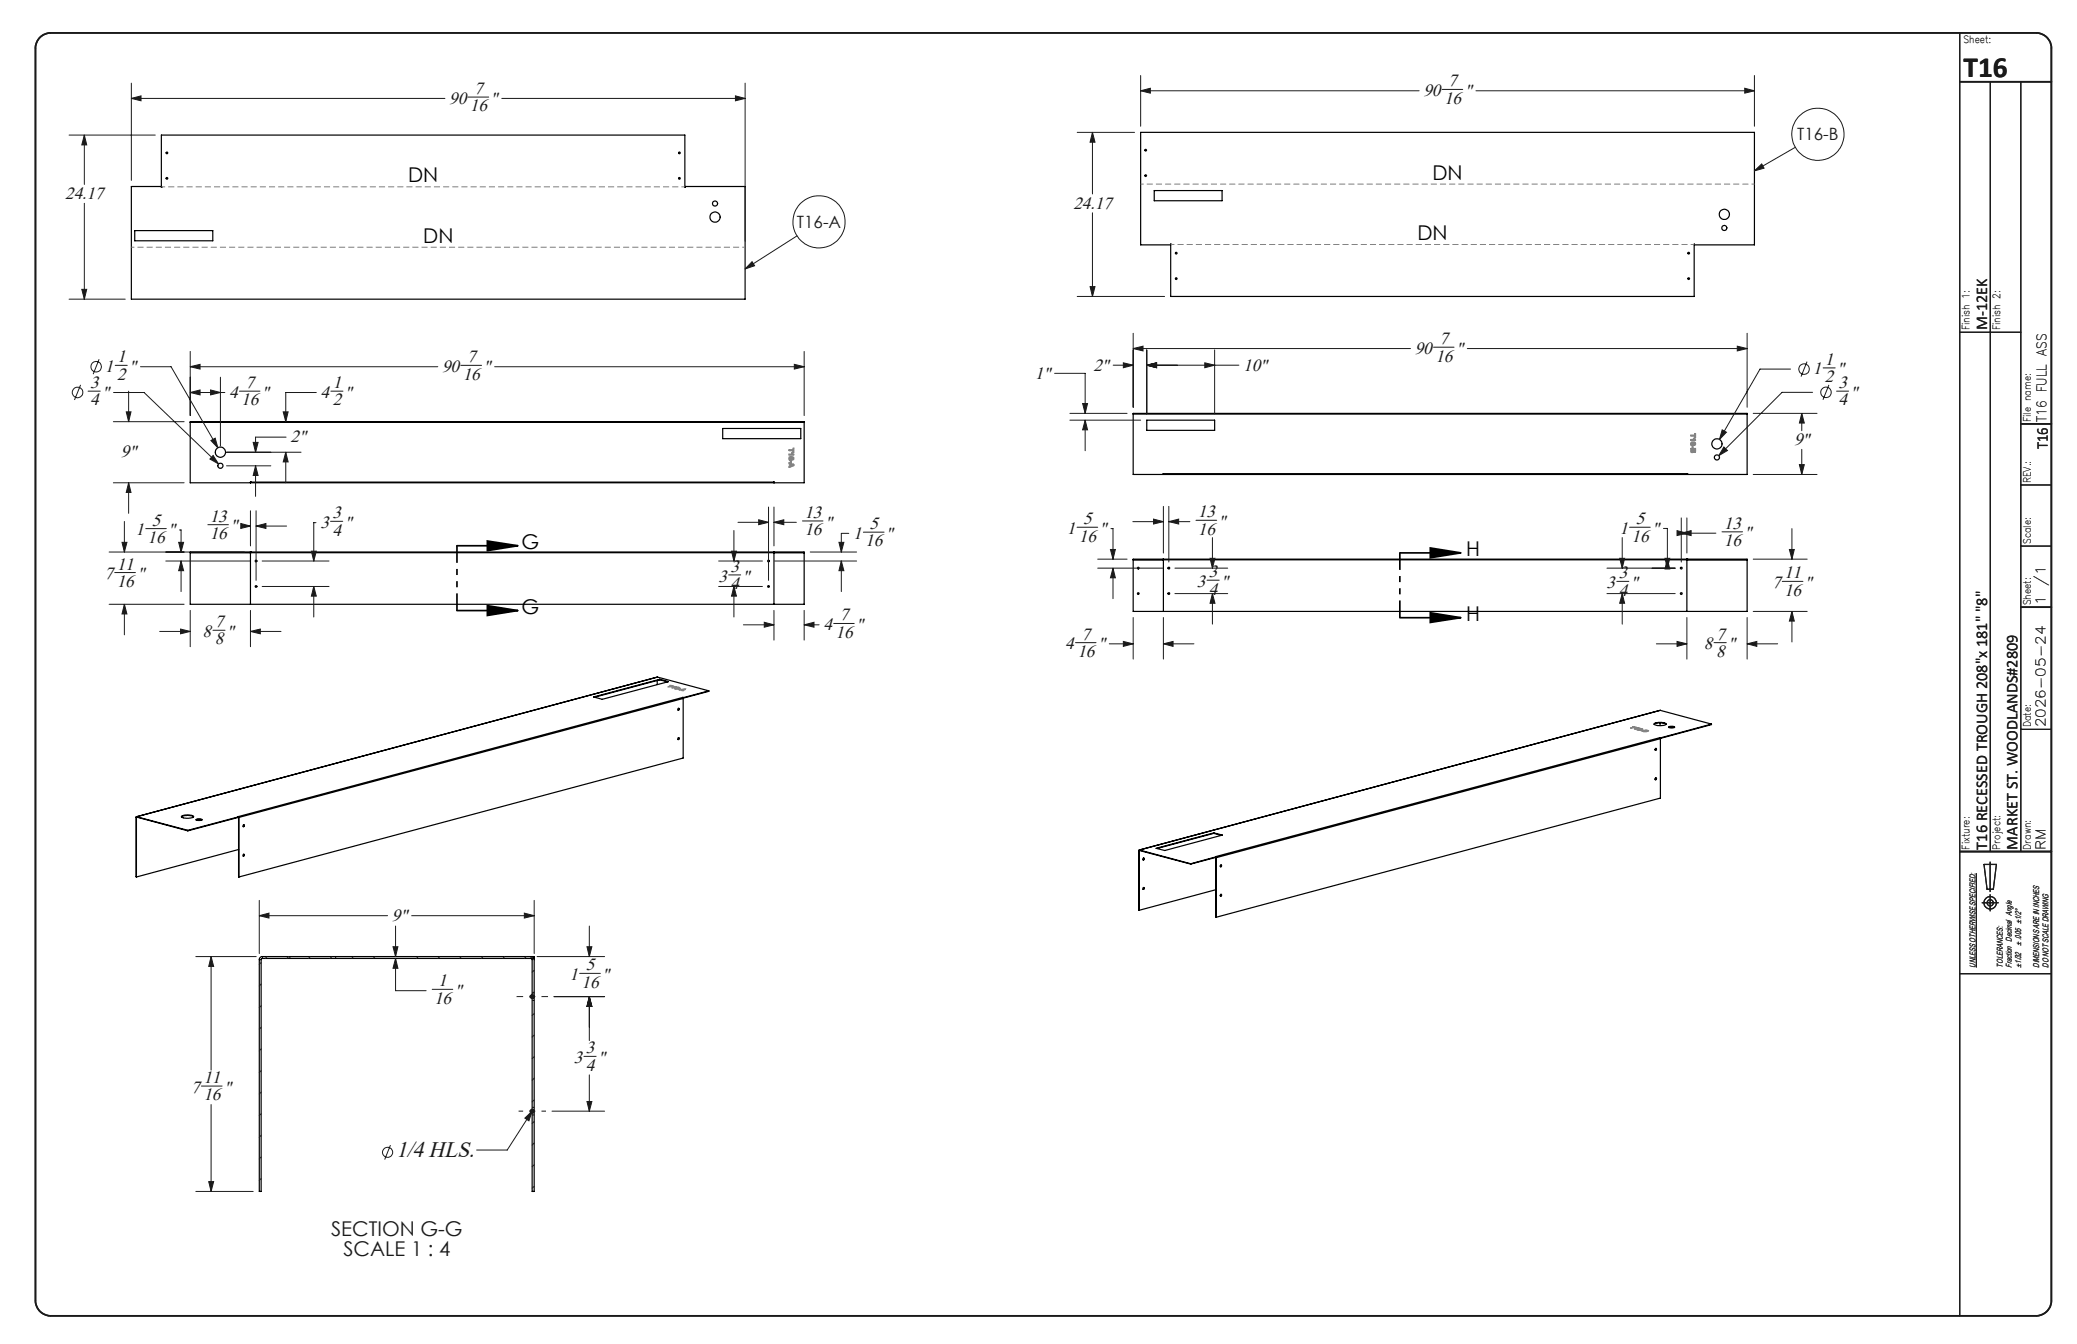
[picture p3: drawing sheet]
<svg xmlns="http://www.w3.org/2000/svg" width="432mm" height="279mm" viewBox="0 0 432 279" stroke-linecap="round" stroke-linejoin="round" font-family="sans-serif">
<g fill="none" stroke="#191924" stroke-width=".21">
<path d="M27.3 17.3v20.2M152.9 19.9l2 .6-2 .5zM154.9 17.3v32.8M237.1 18.9l2-.6v1.1zM237.1 15.7v10.5M237.1 18.9h57.9M299.8 18.6h4.3M306.8 18.9h57.9M362.7 18.3l2 .6-2 .5zM364.7 15.7v10.5M14.4 28.1h17.9M17.5 28.1l.5 2h-1z"/>
<path d="M17.5 28.1v10.2M27.3 20.5l2-.6v1.1zM27.3 20.5h65.2M97.3 20.2h4.3M104.3 20.5h50.6M223.9 27.5h12M227.1 27.5l.5 2.1h-1zM227.1 27.5v12.8M364.7 35.5l1.6-1.4 .4 .9zM373.2 30.6l-8.5 4.9M17.5 42.3v19.9M156.4 54.4l.5 .8-2 .7z"/>
<path d="M165.7 49l-10.8 6.9M226.6 59.6h1l-.5 2zM227.1 44.2v17.4M14.4 62.2h11.6M17 60.1h1l-.5 2.1zM20.6 74.7l-1.2 3.1M24 76h2.5M29.2 76.2h6.4l9.7 16.9M39.5 76.2l2.1-.5v1zM39.5 73.1v13.3M39.5 76.2h51.5M45.8 78.4v14.3"/>
<path d="M95.8 76h4.3M102.8 76.2h64.4M165.1 75.7l2.1 .5-2.1 .5zM167.2 73.1v13.3M219.3 77.6h6.3v8.3M223.9 61.6h18.2M231.4 75.9h4.2M233.5 75.4l2.1 .5-2.1 .5zM235.6 72.5l2-.5v1zM235.6 69.3v15.4M235.6 72.5h57.6M238.4 75.9l2.1-.5v1z"/>
<path d="M238.4 75.9h19.2M238.4 72.7v13.4M250.5 75.4l2 .5-2 .5zM252.5 72.7v13.4M298 72.2h4.3M305 72.5h58.2M361.2 72l2 .5-2 .5zM363.2 69.3v15.4M372.3 76.7h-6.4l-8.4 14.7M375.7 75.2l-1.3 3.1M379 76.5h2.5M16.8 80l-1.3 3.1"/>
<path d="M18.3 81.3h2.5M23.6 87.7h14.7M23.6 81.6h6.4l15.4 14.8M26.2 85.6h1l-.5 2.1zM26.7 81.3v6.4M39.5 81.6l2.1-.5v1zM39.5 81.6h7.2M43.8 81.1l2 .5-2 .5zM43.9 91.6l.8-.5 .6 2zM44.3 94.7l1.1 1.7-1.8-1zM47.1 94h15.5M47.1 96.8h9.2"/>
<path d="M49.8 81.3h4.2M52.6 92h1.1l-.6 2zM53.1 96.8l.6 2h-1.1zM53.1 96.8v6.4M58.9 85.6h1l-.5 2.1zM59.4 94l.5 2h-1zM59.4 94v6.4M59.5 90.9h-6.4v3.1M65.8 81.6h-6.4v6.1M68.8 81.3h2.5M222.4 85.9h11.9M222.4 87.3h14.7"/>
<path d="M225.1 83.9h1l-.5 2zM225.6 87.3l.5 2.1h-1zM225.6 87.3v6.4M358 89.4l.9 .5-1.4 1.5zM358.4 92.9l.7 .8-1.8 1zM364.5 85.9h13.3M364.5 98.6h13.3M374.1 96.6h1l-.5 2zM374.6 85.9l.5 2h-1zM374.6 85.9v3.6M374.6 93.4v5.2M376.8 81.6h-6.3l-13.2 13.1"/>
<path d="M380.2 80l-1.2 3.1M381.8 81.3h2.5M22.7 114.8h28.1M23.6 100.4h14.7M23.8 119h4.4M25.4 112.7h1l-.5 2.1zM25.9 108.4v6.4M26.7 100.4l.5 2h-1zM26.7 100.4v6.3M30.3 109.9h4.3M34.5 116.6h17.5M37.1 112.7h1.1l-.6 2.1z"/>
<path d="M37.3 110.2h.3v4.6M37.6 116.6l.6 2h-1.1zM37.6 116.6v6.4M43.2 109.1h4.3M50.1 108.8l2 .6-2 .5zM50.2 109.4h1.9M52.1 106.2v7.3M53.2 109.4l2.1-.6v1.1zM53.2 106.2v14.5M53.2 109.4h6.4M54.5 116.6h13.9M64.7 114.6h1.1l-.6 2z"/>
<path d="M65.7 108.7h-.5v7.9M68.7 108.4h2.6M149.4 116.6h9.1M151.5 119.5h2.5M152.1 114.6h1l-.5 2zM152.6 110.3v6.3M153.4 108.6h6.4M157.7 108.1l2.1 .5-2.1 .5zM159.8 105.4v15.3M160.9 108.6l2-.5v1zM160.9 105.4v8.1M160.9 108.6h4.7"/>
<path d="M161 116.6h17.1M166.8 108.3h4.3M168.5 114.8h9.6M174.4 112.7h1l-.5 2.1zM174.9 116.6l.5 2h-1zM174.9 116.6v6.4M176.5 110.9h-1.6v3.9M179.5 110.6h4.3M223.9 109.6h4.3M228.2 118.1h13.5M228.2 116.2h6.1M230.9 114.2h1l-.5 2z"/>
<path d="M231 109.9h.4v6.3M231.4 118.1l.5 2h-1zM231.4 118.1v6.4M235.5 108.4h6.4M239.8 107.9l2.1 .5-2.1 .5zM241.9 105.3v9.7M243 108.4l2-.5v1zM243 105.3v11.5M243 108.4h4.4M244.3 118.1h10.9M248.6 108.2h4.3M251.6 116.1h1l-.5 2z"/>
<path d="M252.1 111.8v6.3M334.1 118.1h14.2M336.7 116.1h1l-.4 2zM337.3 111.8v6.3M338.8 109.6h4.3M345.8 109.9h.8v8.2M346.1 116.1h1l-.5 2zM346.6 116.2l.5 2.1h-1zM348.7 110.3l2 .5-2 .5zM349.5 110.8l2.1-.5v1zM349.5 110.8h7.2M349.5 107.7v9.1"/>
<path d="M350.7 107.7v7.3M358 110.6h4.3M364.5 116.2h11.2M372 114.2h1l-.5 2zM372.5 109.9v6.3M22.7 125.6h15.6M25.9 125.6l.5 2h-1zM25.9 125.6v6.4M33.2 131.3h6.3M37.5 130.8l2 .5-2 .5zM39.5 126.9v7.5M44.3 131h2.5"/>
<path d="M52.1 131.3l2-.5v1zM52.1 126.9v7.5M52.1 131.3h6.3M54.5 121.9h13.9M65.2 121.9l.6 2h-1.1zM65.2 121.9v6.4M149.4 121.9h9.1M152.6 121.9l.5 2h-1zM152.6 121.9v6.4M154.6 129.9h6.3M158.9 129.4l2 .5-2 .5zM160.9 126.9v6.2"/>
<path d="M167.2 129.9l2-.5v1zM167.2 126.9v6.2M167.2 129.9h3.1M173.3 129.6h4.3M223.6 133.6h4.3M230.6 133.8h5M233.5 133.3l2.1 .5-2.1 .6zM235.6 128.4v8.6M241.9 133.8l2-.5v1.1zM241.9 133.8h6.3M241.9 128.4v8.6M244.3 123.4h10.9"/>
<path d="M250.9 120.6h2.6M252.1 123.4l.5 2h-1zM252.1 123.4v6.4M334.1 123.4h14.2M336.1 120.9h2.5M337.3 123.4l.4 2h-1zM337.3 123.4v6.4M344.3 133.8h6.4M348.7 133.3l2 .5-2 .6zM350.7 128.4v8.6M356.3 133.6h2.6M363.2 133.8l2-.5v1.1z"/>
<path d="M363.2 128.4v8.6M363.2 133.8h6.4M364.5 127.1h11.2M370.5 120.9h4.3M372.5 127.1l.5 2h-1zM372.5 127.1v6.4M40.7 198.9h12.6M43.9 198.9l.5 2h-1zM43.9 198.9v23.6M53.9 190.4l2-.6v1.1zM53.9 187.2v11M53.9 190.4h26.7"/>
<path d="M55.5 198.9l-.4 .3M60 198.9l-.4 .3M64.5 198.9l-.4 .3M69 198.9l-.4 .3M73.5 198.9l-.4 .3M78 198.9l-.4 .3M81.7 196.8h1l-.5 2.1zM82.2 199.2l.5 2.1h-1zM82.2 199.2v6.8h6.4M82.2 192.5v6.4M85.6 190.4h25.5M87 198.9l-.4 .3"/>
<path d="M91.4 198.9l-.3 .3M95.9 198.9l-.4 .3M100.4 198.9l-.4 .3M104.9 198.9l-.4 .3M109 189.8l2.1 .6-2.1 .5zM109.4 198.9l-.4 .3M111.1 187.2v11M111.7 198.9h14M122 196.8h1l-.5 2.1zM122.5 192.5v6.4M410.9 181.5v19.6M54.3 200.1l-.4 .4"/>
<path d="M54.3 204.6l-.4 .4M54.3 209.1l-.4 .4M54.3 213.6l-.4 .4M54.3 218.1l-.4 .4M89.9 205.7h4.2M111.1 201.7l-.5 .4M111.1 206.2l-.5 .4M111.1 210.7l-.5 .4M111.1 215.2l-.5 .4M111.1 219.7l-.5 .4M115.2 207.2h10.5M120.5 202.4h4.3"/>
<path d="M121.4 219.6h2.5M122.5 207.2l.5 2h-1zM122.5 207.2v9.1M41.9 225.8h4.3M43.9 229.6v18.1M54.3 222.6l-.4 .4M54.3 227l-.4 .4M54.3 231.5l-.4 .4M54.3 236l-.4 .4M81.2 238.1l-1.2 3M109.1 232.4l1.5-1.4-.6 2zM110.6 231l-5.2 8.1h-6.3"/>
<path d="M111.1 224.2l-.5 .4M111.1 228.7l-.5 .4M111.1 233.2l-.5 .3M111.1 237.6l-.5 .5M114.8 231h10.9M122 229h1l-.5 2zM122.5 223.4v7.6M40.7 247.7h11.9M43.4 245.6h1l-.5 2.1zM54.3 240.5l-.4 .4M54.3 245l-.4 .4M111.1 242.1l-.5 .4"/>
<path d="M111.1 246.6l-.5 .4"/>
<circle cx="377.9" cy="27.9" r="5.4"/>
<circle cx="170.3" cy="46.1" r="5.4"/>
<circle cx="20" cy="76.2" r="1.1"/>
<circle cx="375.1" cy="76.7" r="1.09"/>
<circle cx="16.1" cy="81.6" r="1.09"/>
<circle cx="379.6" cy="81.6" r="1.09"/>
<circle cx="80.6" cy="239.6" r="1.05"/>
</g>
<g fill="none" stroke="#191924" stroke-width=".25">
<path d="M407.4 6.8v266.7M413.8 17v160M420.1 17v160M407.4 69.1h12.7M420.1 113.5h6.4M420.1 100.8h6.4M420.1 151.6h6.4M407.4 177h19.1M412.5 179.7h2.5l-.6 5.2h-1.3zM413.7 179.2v6.1M412.1 187.7h3.3M413.7 186v3.4"/>
<path d="M407.4 202.4h19.1"/>
<circle cx="413.7" cy="187.7" r=".66"/>
<circle cx="413.8" cy="187.7" r="1.29"/>
</g>
<path d="M8.2 7.9a3.3 3.3 0 0 1 2.3-1.1h412.8a3.2 3.2 0 0 1 3.2 3.2v260.4a3.2 3.2 0 0 1-3.2 3.1h-412.8a3.2 3.2 0 0 1-3.1-3.1v-260.4a3.2 3.2 0 0 1 .8-2.1zM407.4 17h19.1M420.1 88.1h6.4M420.1 126.2h6.4M407.4 177h19.1" fill="none" stroke="#191924" stroke-width=".35"/>
<g fill="none" stroke="#000" stroke-width=".25">
<path d="M33.5 38.9h.1M33.5 38.8h-6.2v23.4h127.6v-23.4h-12.5v.1v-10.8h-108.9v10.8M240 39.6h14.1v2.1h-14.1zM28 47.9h16.2v2.2h-16.2zM243.4 50.8h.1M243.4 50.9h-6.3v-23.4h127.6v23.4h-12.5M243.4 50.8v10.8h108.8v-10.8M352.2 50.8h.1M39.5 87.8v-.1h127.7v.1M39.5 87.8v12.6h127.7v-12.6M39.5 87.8h127.7M150.2 89.1h16.3v2.1h-16.3z"/>
<path d="M235.6 86.1v-.2h127.6v.2M235.6 86.1h127.6M235.6 86.1v12.5h127.6v-12.5M238.4 87.3h14.1v2.2h-14.1zM241.9 98.5v.1M350.7 98.5h.1M350.7 98.5v.1zM350.7 98.5h-108.9v.1M39.5 114.8h127.7v10.8h-127.7zM52.1 100.2h.1M52.1 100.2v.2zM52.1 114.8v.1"/>
<path d="M52.1 114.9h.1M52.1 114.8h.1M52.1 114.9h-12.6h127.7h-6.3M52.1 100.2h108.8M52.1 114.8v10.8M160.9 100.2v.2zM160.9 114.9v-.1v10.8M235.6 116.3v.1M235.6 116.2h127.6v10.9h-127.6zM235.6 116.3h127.6M241.8 116.2v.1M241.9 116.2v10.9"/>
<path d="M350.7 116.2v.2M350.7 116.3h.1M350.7 116.2h.1M350.7 116.2v10.9M363.2 116.3v.1M123.4 144.9l13.8-3.7 1.8 .5-13.8 3.7zM136.6 141.5v.8M136.7 140.8l-108.3 29M136.7 140.8l10.7 2.8M137.2 141.2v.1M137.2 141.3l-13.6 3.7M137.2 141.3l1.6 .4"/>
<path d="M141.1 147.2v.2l-.1 .2M141.1 153.4v.1l-.1 .2M141.9 145h.1M141.9 145l.1 .2M141.9 145h.2M141.9 145l-92.3 24.8M142 145.2l-102.9 27.5M142 145.2v12.4l-92.3 24.7M142 145.1h.1M142.1 145v.1M147.4 143.6l-5.3 1.4M147.4 143.6l-5.3 1.5"/>
<path d="M343.9 150.5a2.59 2.59 0 0 1 2.5 0 2.58 2.58 0 0 1-2.5 0zM343.9 150.6a2.92 2.92 0 0 1 2.5 0M344.2 155.6l.1 .2-.2 .2M345.1 153.4h.1M345.1 153.4l.1 .2M345.1 153.4l-92.4 24.7M345.1 150.3v.5M345.2 147.7l-108.3 29M345.2 147.7l10.6 2.8M345.2 153.6l-92.3 24.7M345.2 153.6v12.3l-92.3 24.8M345.2 153.5h.1"/>
<path d="M345.2 153.4v.1M346.9 151.1a1.15 1.15 0 0 1 1.3 .1 1.15 1.15 0 0 1-1.3-.1zM346.9 151.2l.4-.1 .8 .1M355.8 150.5l-10.6 2.9M355.8 150.5l-10.6 3M28.3 169.9h.1M28.3 169.9l.1 12.4M28.4 169.9v12.4M28.4 169.8l-.1 .1M28.4 169.9h.1M28.4 169.9l10.7 2.8M28.4 169.8v.1"/>
<path d="M28.4 169.8l10.7 2.8M28.5 169.9h-.1M37.7 169.8a2.7 2.7 0 0 1 2.6 0M37.8 169.7a2.96 2.96 0 0 1 2.5 .1 2.46 2.46 0 0 1-2.6 0zM39.1 172.6v.1M40.7 170.4l.3-.1 1 .1a1.06 1.06 0 0 1-1.3 0zM40.8 170.5l.6-.2 .6 .2M49.6 169.8h.1M49.6 169.9h.1M49.6 169.9l.1 12.4M49.6 176.6l-21.2 5.7M49.7 169.9h-.1"/>
<path d="M49.7 169.8l-10.6 2.8M49.7 169.8v12.5M50.7 171.4v.4h-.1M50.7 177.6v.3l-.1 .1M236.7 176.8h.2M236.7 176.8v12.4h.2M236.9 176.8v12.4M236.9 176.7l-.2 .1M236.9 176.8h.1M236.9 176.7l10.6 2.9M236.9 176.8l10.6 2.8M236.9 176.7v.1"/>
<path d="M237 176.8h-.1M237.7 178.4l.1 .2-.2 .2M240.3 176.4l12-3.3 1.8 .5-12 3.2zM247.5 179.6h.1M252.3 173.1v.1M252.3 173.2l-11.7 3.2M252.3 173.2l1.6 .5M252.7 178.1h.1M252.8 178.3h.1M252.8 178.3v12.3l.1 .1M252.8 178.2l.1 .1M252.8 178.1l-5.3 1.5"/>
<path d="M252.9 178.3v12.4M253.9 179.8l-.1 .4M344.2 161.7l.1 .2-.2 .2M110.4 198.9a.66 .66 0 0 1 .7 .6v48.2h-.5v-48.3l-.1-.2-56.1 .1-.1 48.4h-.4v-48.2a.6 .6 0 0 1 .6-.6h56.6l-.1 .3M237.7 184.5l.1 .2-.2 .2M252.8 185l-15.9 4.2M253.9 185.9l-.1 .4"/>
<circle cx="34.7" cy="37.1" r=".16"/>
<circle cx="34.7" cy="31.8" r=".16"/>
<circle cx="141.2" cy="31.8" r=".16"/>
<circle cx="141.2" cy="37.1" r=".16"/>
<circle cx="238.2" cy="36.5" r=".16"/>
<circle cx="238.2" cy="31.2" r=".16"/>
<circle cx="148.7" cy="45.1" r="1.06"/>
<circle cx="148.7" cy="42.3" r=".53"/>
<circle cx="244.5" cy="52.6" r=".17"/>
<circle cx="244.5" cy="57.9" r=".17"/>
<circle cx="351.1" cy="52.6" r=".17"/>
<circle cx="351.1" cy="57.9" r=".17"/>
<circle cx="358.5" cy="44.6" r="1.06"/>
<circle cx="358.5" cy="47.4" r=".53"/>
<circle cx="45.8" cy="94" r="1.06"/>
<circle cx="45.8" cy="96.8" r=".54"/>
<circle cx="356.9" cy="95.1" r=".54"/>
<circle cx="356.9" cy="92.3" r="1.06"/>
<circle cx="53.2" cy="116.6" r=".18"/>
<circle cx="159.8" cy="116.6" r=".18"/>
<circle cx="236.6" cy="118.1" r=".18"/>
<circle cx="243" cy="118.1" r=".19"/>
<circle cx="349.5" cy="118.1" r=".19"/>
<circle cx="53.2" cy="121.9" r=".18"/>
<circle cx="159.8" cy="121.9" r=".18"/>
<circle cx="236.6" cy="123.4" r=".18"/>
<circle cx="243" cy="123.4" r=".19"/>
<circle cx="349.5" cy="123.4" r=".19"/>
<circle cx="141" cy="153.6" r=".19"/>
<circle cx="141" cy="147.5" r=".19"/>
<circle cx="344.2" cy="155.8" r=".19"/>
<circle cx="50.6" cy="171.7" r=".18"/>
<circle cx="50.6" cy="177.8" r=".18"/>
<circle cx="237.8" cy="178.6" r=".19"/>
<circle cx="253.9" cy="180" r=".18"/>
<circle cx="344.2" cy="161.9" r=".19"/>
<circle cx="237.8" cy="184.7" r=".18"/>
<circle cx="253.9" cy="186.1" r=".18"/>
</g>
<path d="M53.9 199.5h.4M54.6 199.2v-.4M60.3 199.2v-.4M69.8 199.2v-.4M110.4 198.8v.4M110.4 199.2h.6M110.7 208h.4M111.1 206.4h-.4M110.7 231.8h.4M111.1 230.2h-.4" fill="none" stroke="#000" stroke-width=".21" stroke-dasharray="1.3 .6" stroke-linecap="butt"/>
<path d="M95 113.5h12.7M101.3 112.5l6.4 1-6.4 1zM291 114.9h12.7M297.4 113.9l6.3 1-6.3 1.1zM95 126.9h12.7M101.3 125.9l6.4 1-6.4 1.1zM291 128.4h12.7M297.4 127.4l6.3 1-6.3 1z" fill="none" stroke="#000" stroke-width=".35"/>
<path d="M110.1 207.2h1.1M110.3 206.8l.7 .7M110.6 206.7v1M111 206.8l-.7 .7M110.1 231h1.1M110.3 230.6l.7 .8M110.6 230.5v1M111 230.6l-.7 .8" fill="none" stroke="#191924" stroke-width=".5"/>
<g fill="none" stroke="#808080" stroke-width=".25">
<path d="M164 93.5h.9v-.3h.1v.8h-.1v-.3h-.8zM164 96.2l.9 .3a.19 .19 0 0 1 .2 .2 .19 .19 0 0 1-.2 .2l-.8 .3-.1-.2 .3-.1v-.4l-.3-.1zM164.1 94.4h.6l-.1-.2 .1-.1 .3 .5h-1zM164.1 95.1l.6-.2a.31 .31 0 0 1 .4 .3 .31 .31 0 0 1-.4 .3 .18 .18 0 0 0 .1-.3 .18 .18 0 0 0-.2-.1l.1 .4-.4 .2-.3-.2zM164.3 95.7l.2 .1-.1 .4zM164.4 96.6l.4 .1-.4 .1zM351.5 90.5h.8v-.4h.2v.8h-.2v-.2h-.8zM351.5 91.4h.7l-.1-.3h.1l.3 .4-1 .1zM351.5 93.2l1 .1v.6l-.3 .2-.2-.2a.29 .29 0 0 1-.4 .2 .29 .29 0 0 1-.1-.4zM351.6 92l.4-.1a.35 .35 0 0 1 .5 .2 .35 .35 0 0 1-.3 .5v-.2a.18 .18 0 0 0 .1-.2 .18 .18 0 0 0-.3-.1l.1 .4-.4 .1-.2-.3zM351.7 93.5h.2v.3h-.2zM351.8 92.7h.2l-.1 .4z"/>
<path d="M352.1 93.5h.2v.3h-.2zM138.9 142.7l.6-.1-.2-.1 .8 .2zM139.7 143l.5-.2h-.3h.7zM140.2 143.1l.7-.2 .5 .1h-.7l.4 .1-.3 .1zM140.5 143.1h.4zM141 143.2l.5 .1zM141.2 143.4l1.3-.1-.4 .3zM141.8 143.4l.4-.1zM339 151.3l.6-.1-.2-.1 .8 .1zM339.8 151.5l.5-.1-.3-.1h.7l-.7 .3zM340.4 151.7l.5-.2 .6 .1h-.7l.4 .1-.3 .1zM340.6 151.7h.4z"/>
<path d="M341.1 151.8l.5 .1zM341.4 151.9l.7-.1 .6 .1-.4 .2zM341.7 152h.5zM342 151.9h.4z"/>
<circle cx="164.3" cy="95.3" r=".16"/>
<circle cx="351.8" cy="92.3" r=".15"/>
</g>
<path d="M95 113.5v13.4M291 114.9v13.5" fill="none" stroke="#000" stroke-width=".35" stroke-dasharray="6.3 1.3 1.3 1.3 1.3 1.3" stroke-dashoffset="2.8" stroke-linecap="butt"/>
<path d="M107.4 207.2h6.5" fill="none" stroke="#191924" stroke-width=".21" stroke-dasharray="15.2 1.3 1.3 1.3" stroke-dashoffset="13.9" stroke-linecap="butt"/>
<path d="M107.8 231h5.7" fill="none" stroke="#191924" stroke-width=".21" stroke-dasharray="15.2 1.3 1.3 1.3" stroke-dashoffset="14.3" stroke-linecap="butt"/>
<path d="M237.1 38.3h127.7M154.9 51.4h-127.6" fill="none" stroke="#808080" stroke-width=".21" stroke-dasharray="1.3 .6" stroke-dashoffset=".6" stroke-linecap="butt"/>
<path d="M33.6 38.8h108.8M352.2 50.8h-108.8" fill="none" stroke="#808080" stroke-width=".21" stroke-dasharray="1.3 .6" stroke-dashoffset=".5" stroke-linecap="butt"/>
<path d="M101.3 112.5l6.4 1-6.4 1zM101.3 125.9l6.4 1-6.4 1.1zM297.4 113.9l6.3 1-6.3 1.1zM297.4 127.4l6.3 1-6.3 1z" fill="#000"/>
<g fill="#191924">
<path d="M109.1 232.4l1.5-1.4-.6 2z"/>
<path d="M152.9 19.9l2 .6-2 .5zM27.3 20.5l2-.6v1.1zM17 60.1h1l-.5 2.1zM17.5 28.1l.5 2h-1zM226.6 59.6h1l-.5 2zM227.1 27.5l.5 2.1h-1zM362.7 18.3l2 .6-2 .5zM237.1 18.9l2-.6v1.1z"/>
<path d="M156.4 54.4l.5 .8-2 .7zM364.7 35.5l1.6-1.4 .4 .9z"/>
<path d="M26.2 85.6h1l-.5 2.1zM26.7 100.4l.5 2h-1zM165.1 75.7l2.1 .5-2.1 .5zM39.5 76.2l2.1-.5v1zM43.9 91.6l1.4 1.5-.6-2zM44.3 94.7l-.7 .7 1.8 1zM59.4 94l.5 2h-1zM58.9 85.6h1l-.5 2.1zM52.6 92h1.1l-.6 2zM53.1 96.8l.6 2h-1.1zM43.8 81.1l2 .5-2 .5zM39.5 81.6l2.1-.5v1zM122.5 207.2l.5 2h-1zM122 229h1l-.5 2zM122.5 207.2l.5 2h-1zM122 196.8h1l-.5 2.1zM361.2 72l2 .5-2 .5zM235.6 72.5l2-.5v1zM374.6 85.9l.5 2h-1zM374.1 96.6h1l-.5 2zM358 89.4l-.5 2 1.4-1.5zM358.4 92.9l-1.1 1.8 1.8-1zM238.4 75.9l2.1-.5v1zM250.5 75.4l2 .5-2 .5zM238.4 75.9l2.1-.5v1zM233.5 75.4l2.1 .5-2.1 .5zM225.6 87.3l.5 2.1h-1zM225.1 83.9h1l-.5 2z"/>
<path d="M37.1 112.7h1.1l-.6 2.1zM37.6 116.6l.6 2h-1.1zM64.7 114.6h1.1l-.6 2zM65.2 121.9l.6 2h-1.1zM53.2 109.4l2.1-.6v1.1zM50.1 108.8l2 .6-2 .5zM52.1 131.3l2-.5v1zM37.5 130.8l2 .5-2 .5zM158.9 129.4l2 .5-2 .5zM167.2 129.9l2-.5v1zM157.7 108.1l2.1 .5-2.1 .5zM160.9 108.6l2-.5v1zM152.1 114.6h1l-.5 2zM152.6 121.9l.5 2h-1zM174.9 116.6l.5 2h-1zM174.4 112.7h1l-.5 2.1zM25.4 112.7h1l-.5 2.1zM25.9 125.6l.5 2h-1zM109 189.8l2.1 .6-2.1 .5zM53.9 190.4l2-.6v1.1zM43.9 198.9l.5 2h-1zM43.4 245.6h1l-.5 2.1zM81.7 196.8h1l-.5 2.1zM82.2 199.2l.5 2.1h-1zM363.2 133.8l2-.5v1.1zM348.7 133.3l2 .5-2 .6zM241.9 133.8l2-.5v1.1zM233.5 133.3l2.1 .5-2.1 .6zM251.6 116.1h1l-.5 2zM252.1 123.4l.5 2h-1zM243 108.4l2-.5v1zM239.8 107.9l2.1 .5-2.1 .5zM231.4 118.1l.5 2h-1zM230.9 114.2h1l-.5 2zM336.7 116.1h1l-.4 2zM337.3 123.4l.4 2h-1zM349.5 110.8l2.1-.5v1zM348.7 110.3l2 .5-2 .5zM346.1 116.1h1l-.5 2zM346.6 116.2l.5 2.1h-1zM372 114.2h1l-.5 2zM372.5 127.1l.5 2h-1z"/>
</g>
<text font-size="6.1" fill="#191924" x="408.2" y="16.1">T16</text>
<text font-size="4.7" fill="#191924" x="82.3" y="240.6">1/4 HLS.</text>
<g font-size="4.2">
<text x="84.8" y="37.9">DN</text>
<text x="297.8" y="37.3">DN</text>
<text x="88" y="50.5">DN</text>
<text x="294.7" y="49.9">DN</text>
<text x="108.4" y="114.1">G</text>
<text x="304.8" y="115.6">H</text>
<text x="108.4" y="127.6">G</text>
<text x="304.8" y="129.1">H</text>
</g>
<g font-size="4.2" fill="#191924">
<text x="68.9" y="257">SECTION G-G</text>
<text x="71.4" y="261.2">SCALE 1 : 4</text>
</g>
<g font-size="3.7" fill="#191924">
<text x="301.1" y="18">7</text>
<text x="93.4" y="21.6">90</text>
<text x="97.7" y="23.2">16</text>
<text x="98.6" y="19.6">7</text>
<text x="102" y="21.6">&quot;</text>
<text x="295.9" y="20">90</text>
<text x="300.2" y="21.6">16</text>
<text x="304.5" y="20">&quot;</text>
<text x="13.6" y="41.4">24.17</text>
<text x="223.2" y="43.4">24.17</text>
<text x="299.3" y="71.6">7</text>
<text x="21.8" y="77.3">1</text>
<text x="24.3" y="75.3">1</text>
<text x="26.9" y="77.3">&quot;</text>
<text x="91.9" y="77.3">90</text>
<text x="97.1" y="75.3">7</text>
<text x="100.5" y="77.3">&quot;</text>
<text x="227.3" y="77">2&quot;</text>
<text x="258.5" y="77">10&quot;</text>
<text x="294.1" y="73.6">90</text>
<text x="298.4" y="75.2">16</text>
<text x="302.7" y="73.6">&quot;</text>
<text x="376.9" y="77.8">1</text>
<text x="379.4" y="75.8">1</text>
<text x="381.9" y="77.8">&quot;</text>
<text x="18.7" y="80.7">3</text>
<text x="21.2" y="82.7">&quot;</text>
<text x="24.3" y="78.9">2</text>
<text x="47.6" y="82.7">4</text>
<text x="51" y="80.7">7</text>
<text x="54.5" y="82.7">&quot;</text>
<text x="66.7" y="82.7">4</text>
<text x="69.2" y="80.7">1</text>
<text x="71.7" y="82.7">&quot;</text>
<text x="96.2" y="78.9">16</text>
<text x="215.1" y="78.7">1&quot;</text>
<text x="379.4" y="79.4">2</text>
<text x="382.2" y="80.7">3</text>
<text x="384.7" y="82.7">&quot;</text>
<text x="18.7" y="84.3">4</text>
<text x="50.2" y="84.3">16</text>
<text x="69.2" y="84.3">2</text>
<text x="382.2" y="84.3">4</text>
<text x="25.1" y="94.9">9&quot;</text>
<text x="60.4" y="92">2&quot;</text>
<text x="373" y="92.6">9&quot;</text>
<text x="69.1" y="107.8">3</text>
<text x="167.2" y="107.7">13</text>
<text x="249" y="107.5">13</text>
<text x="28.2" y="111.3">1</text>
<text x="30.7" y="112.9">16</text>
<text x="31.6" y="109.3">5</text>
<text x="35" y="111.3">&quot;</text>
<text x="43.6" y="112.1">16</text>
<text x="43.6" y="108.5">13</text>
<text x="47.9" y="110.5">&quot;</text>
<text x="66.6" y="109.7">3</text>
<text x="69.1" y="111.4">4</text>
<text x="71.7" y="109.7">&quot;</text>
<text x="167.2" y="111.3">16</text>
<text x="171.5" y="109.7">&quot;</text>
<text x="177.4" y="112">1</text>
<text x="179.9" y="113.6">16</text>
<text x="180.8" y="110">5</text>
<text x="184.2" y="112">&quot;</text>
<text x="221.8" y="111">1</text>
<text x="224.3" y="112.6">16</text>
<text x="225.2" y="109">5</text>
<text x="228.6" y="111">&quot;</text>
<text x="249" y="111.1">16</text>
<text x="253.3" y="109.5">&quot;</text>
<text x="336.7" y="111">1</text>
<text x="339.2" y="112.6">16</text>
<text x="340.1" y="109">5</text>
<text x="343.5" y="111">&quot;</text>
<text x="358.4" y="113.5">16</text>
<text x="358.4" y="109.9">13</text>
<text x="362.7" y="111.9">&quot;</text>
<text x="24.3" y="118.4">11</text>
<text x="151.9" y="118.9">3</text>
<text x="251.3" y="120">3</text>
<text x="21.7" y="120.4">7</text>
<text x="24.3" y="122">16</text>
<text x="28.6" y="120.4">&quot;</text>
<text x="149.3" y="120.9">3</text>
<text x="151.9" y="122.5">4</text>
<text x="154.4" y="120.9">&quot;</text>
<text x="248.8" y="122">3</text>
<text x="251.3" y="123.6">4</text>
<text x="253.9" y="122">&quot;</text>
<text x="334" y="122.2">3</text>
<text x="336.5" y="120.2">3</text>
<text x="336.5" y="123.8">4</text>
<text x="339" y="122.2">&quot;</text>
<text x="368.4" y="122.2">7</text>
<text x="370.9" y="120.2">11</text>
<text x="370.9" y="123.8">16</text>
<text x="375.2" y="122.2">&quot;</text>
<text x="44.7" y="130.4">7</text>
<text x="171.2" y="131">4</text>
<text x="174.6" y="129">7</text>
<text x="178" y="131">&quot;</text>
<text x="42.1" y="132.4">8</text>
<text x="44.7" y="134">8</text>
<text x="47.2" y="132.4">&quot;</text>
<text x="173.7" y="132.6">16</text>
<text x="221.5" y="134.9">4</text>
<text x="224" y="136.6">16</text>
<text x="224.9" y="133">7</text>
<text x="228.3" y="134.9">&quot;</text>
<text x="354.2" y="134.9">8</text>
<text x="356.8" y="136.6">8</text>
<text x="356.8" y="133">7</text>
<text x="359.3" y="134.9">&quot;</text>
<text x="81.5" y="191.5">9&quot;</text>
<text x="118.4" y="203.7">1</text>
<text x="121.8" y="201.7">5</text>
<text x="125.2" y="203.7">&quot;</text>
<text x="90.2" y="208.7">16</text>
<text x="91.1" y="205">1</text>
<text x="94.5" y="207">&quot;</text>
<text x="120.9" y="205.3">16</text>
<text x="119.3" y="221">3</text>
<text x="121.8" y="219">3</text>
<text x="124.3" y="221">&quot;</text>
<text x="39.8" y="227.1">7</text>
<text x="42.3" y="225.2">11</text>
<text x="46.6" y="227.1">&quot;</text>
<text x="121.8" y="222.6">4</text>
<text x="42.3" y="228.8">16</text>
</g>
<g font-size="3.5" fill="#191924">
<text x="373.6" y="29.1">T16-B</text>
<text x="165.7" y="47.4">T16-A</text>
</g>
<g font-size="3.4" fill="#191924">
<text x="413.1" y="68.7" transform="rotate(-90 413.1 68.7)">M-12EK</text>
<text x="425.7" y="93.4" transform="rotate(-90 425.7 93.4)">T16</text>
<text x="413.1" y="176.6" transform="rotate(-90 413.1 176.6)">T16 RECESSED TROUGH 208&quot;x 181&quot; &quot;8&quot;</text>
<text x="419.4" y="176.6" transform="rotate(-90 419.4 176.6)">MARKET ST. WOODLANDS#2809</text>
</g>
<g font-size="2.8" fill="#191924">
<text x="425.5" y="87.7" transform="rotate(-90 425.5 87.7)">T16 FULL ASS</text>
<text x="425.2" y="125.8" transform="rotate(-90 425.2 125.8)">1</text>
<text x="425.2" y="121.7" transform="rotate(-90 425.2 121.7)">/1</text>
<text x="425.2" y="151.2" transform="rotate(-90 425.2 151.2)">2026-05-24</text>
<text x="425.2" y="176.6" transform="rotate(-90 425.2 176.6)">RM</text>
</g>
<g font-size="2.1" fill="#191924">
<text x="408.2" y="8.9">Sheet:</text>
<text x="409.5" y="68.7" transform="rotate(-90 409.5 68.7)">Finish 1:</text>
<text x="415.8" y="68.7" transform="rotate(-90 415.8 68.7)">Finish 2:</text>
<text x="422.2" y="87.7" transform="rotate(-90 422.2 87.7)">File name:</text>
<text x="422.2" y="100.4" transform="rotate(-90 422.2 100.4)">REV.:</text>
<text x="422.2" y="113.1" transform="rotate(-90 422.2 113.1)">Scale:</text>
<text x="422.2" y="125.8" transform="rotate(-90 422.2 125.8)">Sheet:</text>
<text x="422.2" y="151.2" transform="rotate(-90 422.2 151.2)">Date:</text>
<text x="409.5" y="176.6" transform="rotate(-90 409.5 176.6)">Fixture:</text>
<text x="415.8" y="176.6" transform="rotate(-90 415.8 176.6)">Project:</text>
<text x="422.2" y="176.6" transform="rotate(-90 422.2 176.6)">Drawn:</text>
</g>
<g font-size="1.7" fill="#191924">
<text x="420.2" y="196.6" transform="rotate(-90 420.2 196.6)">± .005 ±1/2°</text>
<text x="410.7" y="201.1" transform="rotate(-90 410.7 201.1)">UNLESS OTHERWISE SPECIFIED:</text>
<text x="416.4" y="201.1" transform="rotate(-90 416.4 201.1)">TOLERANCES:</text>
<text x="418.3" y="201.1" transform="rotate(-90 418.3 201.1)">Fraction Decimal Angle</text>
<text x="420.2" y="201.1" transform="rotate(-90 420.2 201.1)">±1/32</text>
<text x="424" y="201.1" transform="rotate(-90 424 201.1)">DIMENSIONS ARE IN INCHES</text>
<text x="425.9" y="201.1" transform="rotate(-90 425.9 201.1)">DO NOT SCALE DRAWING</text>
</g>
</svg>
